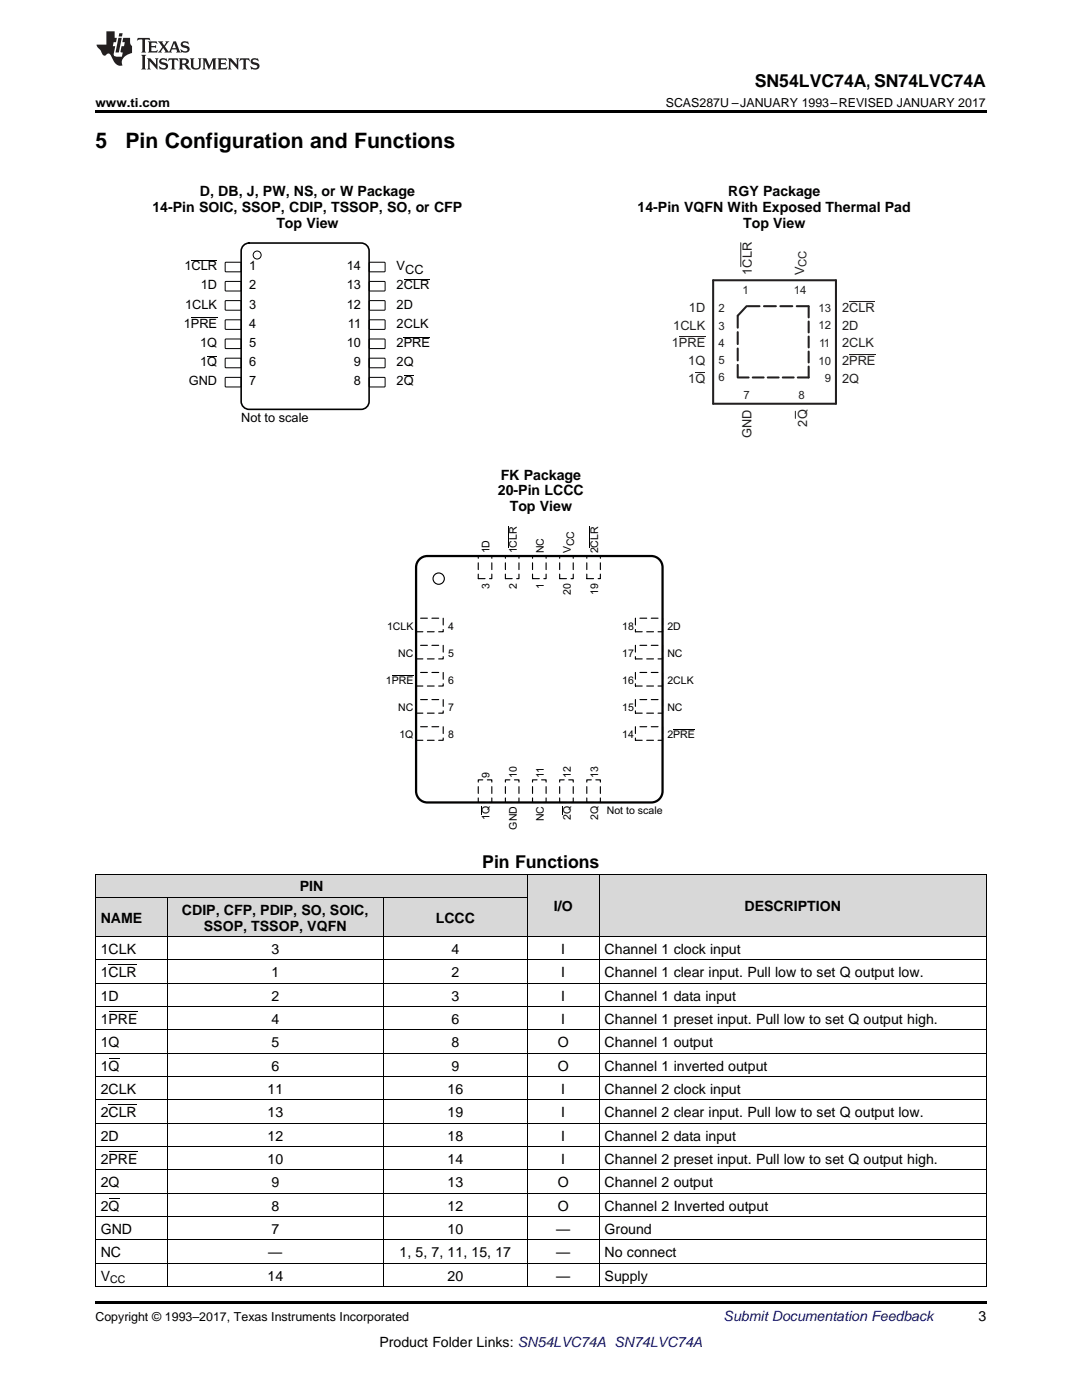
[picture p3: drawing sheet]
<svg xmlns="http://www.w3.org/2000/svg" width="216mm" height="279mm" viewBox="0 0 216 279" stroke-linecap="round" stroke-linejoin="round" font-family="sans-serif">
<g fill="#d8d8d8">
<path d="M105.2 174.5h14.4v12.5h-14.4z"/>
<path d="M119.6 174.5h77.2v12.5h-77.2z"/>
<path d="M19 179.1h14.4v7.9h-14.4z"/>
<path d="M33.4 179.1h43.1v7.9h-43.1z"/>
<path d="M76.5 179.1h28.7v7.9h-28.7z"/>
<path d="M19 174.5h14.4v4.6h-14.4z"/>
<path d="M33.4 174.5h43.1v4.6h-43.1z"/>
<path d="M76.5 174.5h28.7v4.6h-28.7z"/>
</g>
<path d="M19 256.8h.2zM76.4 256.8h.1zM105.1 256.8h.1zM119.5 256.8h.1zM196.7 256.8h.1zM19 259.7h177.8v.5h-177.8z" fill="#000"/>
<g fill="none" stroke="#000" stroke-width=".2">
<path d="M19 179.1h86.2M19 174.4h177.8M19.1 174.4v82.4M33.4 179.1v77.7M76.5 179.1v77.7M105.2 174.4v82.4M119.5 174.4v82.4M196.8 174.4v82.4M19 196.2h177.8M19 191.6h177.8M19 186.9h177.8M19 219.5h177.8"/>
<path d="M19 214.9h177.8M19 210.2h177.8M19 205.5h177.8M19 200.9h177.8M19 238.1h177.8M19 233.5h177.8M19 228.8h177.8M19 224.2h177.8M19 256.8h177.8M19 252.1h177.8M19 247.5h177.8M19 242.8h177.8"/>
</g>
<path d="M83 123.4h5.4v2.7h-5.4z" fill-rule="evenodd" fill="#fff"/>
<path d="M83 123.4h5.4v2.7h-5.4z" fill="none" stroke="#000" stroke-width=".23" stroke-dasharray="1.4 .9"/>
<path d="M83 128.8h5.4v2.7h-5.4z" fill-rule="evenodd" fill="#fff"/>
<path d="M83 128.8h5.4v2.7h-5.4z" fill="none" stroke="#000" stroke-width=".23" stroke-dasharray="1.4 .9"/>
<path d="M83 134.2h5.4v2.7h-5.4z" fill-rule="evenodd" fill="#fff"/>
<path d="M83 134.2h5.4v2.7h-5.4z" fill="none" stroke="#000" stroke-width=".23" stroke-dasharray="1.4 .9"/>
<path d="M78.2 134.8h4.3" fill="none" stroke="#000" stroke-width=".2"/>
<path d="M83 139.6h5.4v2.7h-5.4z" fill-rule="evenodd" fill="#fff"/>
<path d="M83 139.6h5.4v2.7h-5.4z" fill="none" stroke="#000" stroke-width=".23" stroke-dasharray="1.4 .9"/>
<path d="M83 145h5.4v2.7h-5.4z" fill-rule="evenodd" fill="#fff"/>
<path d="M83 145h5.4v2.7h-5.4z" fill="none" stroke="#000" stroke-width=".23" stroke-dasharray="1.4 .9"/>
<path d="M95.4 155.6h2.7v4.5h-2.7z" fill-rule="evenodd" fill="#fff"/>
<path d="M95.4 155.6h2.7v4.5h-2.7z" fill="none" stroke="#000" stroke-width=".23" stroke-dasharray="1.4 .9"/>
<path d="M96 160.9l.1 1.6z" fill-rule="evenodd" fill="#000"/>
<path d="M100.8 155.6h2.8v4.5h-2.8z" fill-rule="evenodd" fill="#fff"/>
<path d="M100.8 155.6h2.8v4.5h-2.8z" fill="none" stroke="#000" stroke-width=".23" stroke-dasharray="1.4 .9"/>
<path d="M106.3 155.6h2.7v4.5h-2.7z" fill-rule="evenodd" fill="#fff"/>
<path d="M106.3 155.6h2.7v4.5h-2.7z" fill="none" stroke="#000" stroke-width=".23" stroke-dasharray="1.4 .9"/>
<path d="M111.7 155.6h2.7v4.5h-2.7z" fill-rule="evenodd" fill="#fff"/>
<path d="M111.7 155.6h2.7v4.5h-2.7z" fill="none" stroke="#000" stroke-width=".23" stroke-dasharray="1.4 .9"/>
<path d="M112.2 160.9l.1 1.6z" fill-rule="evenodd" fill="#000"/>
<path d="M117.1 155.6h2.7v4.5h-2.7z" fill-rule="evenodd" fill="#fff"/>
<path d="M117.1 155.6h2.7v4.5h-2.7z" fill="none" stroke="#000" stroke-width=".23" stroke-dasharray="1.4 .9"/>
<path d="M126.8 145h5.4v2.7h-5.4z" fill-rule="evenodd" fill="#fff"/>
<path d="M126.8 145h5.4v2.7h-5.4z" fill="none" stroke="#000" stroke-width=".23" stroke-dasharray="1.4 .9"/>
<path d="M134.3 145.7h4.4" fill="none" stroke="#000" stroke-width=".2"/>
<path d="M126.8 139.6h5.4v2.7h-5.4z" fill-rule="evenodd" fill="#fff"/>
<path d="M126.8 139.6h5.4v2.7h-5.4z" fill="none" stroke="#000" stroke-width=".23" stroke-dasharray="1.4 .9"/>
<path d="M126.8 134.2h5.4v2.7h-5.4z" fill-rule="evenodd" fill="#fff"/>
<path d="M126.8 134.2h5.4v2.7h-5.4z" fill="none" stroke="#000" stroke-width=".23" stroke-dasharray="1.4 .9"/>
<path d="M126.8 128.8h5.4v2.7h-5.4z" fill-rule="evenodd" fill="#fff"/>
<path d="M126.8 128.8h5.4v2.7h-5.4z" fill="none" stroke="#000" stroke-width=".23" stroke-dasharray="1.4 .9"/>
<path d="M126.8 123.4h5.4v2.7h-5.4z" fill-rule="evenodd" fill="#fff"/>
<path d="M126.8 123.4h5.4v2.7h-5.4z" fill="none" stroke="#000" stroke-width=".23" stroke-dasharray="1.4 .9"/>
<path d="M117.1 111h2.7v4.5h-2.7z" fill-rule="evenodd" fill="#fff"/>
<path d="M117.1 111h2.7v4.5h-2.7z" fill="none" stroke="#000" stroke-width=".23" stroke-dasharray="1.4 .9"/>
<path d="M117.7 105.1v4.2" fill="none" stroke="#000" stroke-width=".2"/>
<path d="M111.7 111h2.7v4.5h-2.7z" fill-rule="evenodd" fill="#fff"/>
<path d="M111.7 111h2.7v4.5h-2.7z" fill="none" stroke="#000" stroke-width=".23" stroke-dasharray="1.4 .9"/>
<path d="M106.3 111h2.7v4.5h-2.7z" fill-rule="evenodd" fill="#fff"/>
<path d="M106.3 111h2.7v4.5h-2.7z" fill="none" stroke="#000" stroke-width=".23" stroke-dasharray="1.4 .9"/>
<path d="M100.8 111h2.8v4.5h-2.8z" fill-rule="evenodd" fill="#fff"/>
<path d="M100.8 111h2.8v4.5h-2.8z" fill="none" stroke="#000" stroke-width=".23" stroke-dasharray="1.4 .9"/>
<path d="M101.5 105.1v4.2" fill="none" stroke="#000" stroke-width=".2"/>
<path d="M95.4 111h2.7v4.5h-2.7z" fill-rule="evenodd" fill="#fff"/>
<path d="M95.4 111h2.7v4.5h-2.7z" fill="none" stroke="#000" stroke-width=".23" stroke-dasharray="1.4 .9"/>
<circle cx="87.5" cy="115.5" r="1.13" fill="none" stroke="#000" stroke-width=".23"/>
<path d="M83.7 111.6l1-.6h.6h44.6a2.26 2.26 0 0 1 2.3 2.2v44.7a2.26 2.26 0 0 1-2.3 2.2h-44.6a2.26 2.26 0 0 1-2.3-2.2v-44.7l.1-.6z" fill="none" stroke="#000" stroke-width=".45"/>
<path d="M142.3 55.9h24.5v24.7h-24.5z" fill="none" stroke="#231f20" stroke-width=".41"/>
<path d="M135.5 67.2h5.2M169.5 60.2h5.1M169.5 70.7h5.2" fill="none" stroke="#231f20" stroke-width=".2"/>
<path d="M138.8 74.2h1.9v.1h-1.9z" fill-rule="evenodd" fill="#231f20"/>
<path d="M147.8 48.4v4.8M158.7 82.1v1.4" fill="none" stroke="#231f20" stroke-width=".2"/>
<path d="M147.2 63v12.3M161.4 61.1h-12.4" fill="none" stroke="#231f20" stroke-width=".41" stroke-dasharray="2.4 .9"/>
<path d="M147.2 75.3h14.2M161.4 75.3v-14.2" fill="none" stroke="#231f20" stroke-width=".41" stroke-dasharray="2.2 .8"/>
<path d="M149 61.1l-1.8 1.9" fill="none" stroke="#231f20" stroke-width=".41" stroke-dasharray="2.6 1"/>
<path d="M45 52.4h3.1v1.8h-3.1z" fill-rule="evenodd" fill="#fff"/>
<path d="M38.2 51.9h5.1M45 52.4h3.1v1.8h-3.1z" fill="none" stroke="#000" stroke-width=".2"/>
<path d="M73.7 52.4h3.1v1.8h-3.1z" fill-rule="evenodd" fill="#fff"/>
<path d="M73.7 52.4h3.1v1.8h-3.1z" fill="none" stroke="#000" stroke-width=".2"/>
<path d="M45 56.2h3.1v1.8h-3.1z" fill-rule="evenodd" fill="#fff"/>
<path d="M45 56.2h3.1v1.8h-3.1z" fill="none" stroke="#000" stroke-width=".2"/>
<path d="M73.7 56.2h3.1v1.8h-3.1z" fill-rule="evenodd" fill="#fff"/>
<path d="M73.7 56.2h3.1v1.8h-3.1zM80.6 55.8h5.1" fill="none" stroke="#000" stroke-width=".2"/>
<path d="M45 60h3.1v1.9h-3.1z" fill-rule="evenodd" fill="#fff"/>
<path d="M45 60h3.1v1.9h-3.1z" fill="none" stroke="#000" stroke-width=".2"/>
<path d="M73.7 60h3.1v1.9h-3.1z" fill-rule="evenodd" fill="#fff"/>
<path d="M73.7 60h3.1v1.9h-3.1z" fill="none" stroke="#000" stroke-width=".2"/>
<path d="M45 63.9h3.1v1.8h-3.1z" fill-rule="evenodd" fill="#fff"/>
<path d="M38.1 63.4h5.2M45 63.9h3.1v1.8h-3.1z" fill="none" stroke="#000" stroke-width=".2"/>
<path d="M73.7 63.9h3.1v1.8h-3.1z" fill-rule="evenodd" fill="#fff"/>
<path d="M73.7 63.9h3.1v1.8h-3.1z" fill="none" stroke="#000" stroke-width=".2"/>
<path d="M45 67.7h3.1v1.8h-3.1z" fill-rule="evenodd" fill="#fff"/>
<path d="M45 67.7h3.1v1.8h-3.1z" fill="none" stroke="#000" stroke-width=".2"/>
<path d="M73.7 67.7h3.1v1.8h-3.1z" fill-rule="evenodd" fill="#fff"/>
<path d="M73.7 67.7h3.1v1.8h-3.1zM80.6 67.3h5.2" fill="none" stroke="#000" stroke-width=".2"/>
<path d="M45 71.5h3.1v1.9h-3.1z" fill-rule="evenodd" fill="#fff"/>
<path d="M45 71.5h3.1v1.9h-3.1z" fill="none" stroke="#000" stroke-width=".2"/>
<path d="M41.3 71h2v.2h-2z" fill-rule="evenodd" fill="#000"/>
<path d="M73.7 71.5h3.1v1.9h-3.1z" fill-rule="evenodd" fill="#fff"/>
<path d="M73.7 71.5h3.1v1.9h-3.1z" fill="none" stroke="#000" stroke-width=".2"/>
<path d="M45 75.4h3.1v1.8h-3.1z" fill-rule="evenodd" fill="#fff"/>
<path d="M45 75.4h3.1v1.8h-3.1z" fill="none" stroke="#000" stroke-width=".2"/>
<path d="M73.7 75.4h3.1v1.8h-3.1z" fill-rule="evenodd" fill="#fff"/>
<g fill="none" stroke="#000" stroke-width=".2">
<path d="M73.7 75.4h3.1v1.8h-3.1z"/>
<circle cx="51.3" cy="50.9" r=".8"/>
</g>
<path d="M80.6 74.9h2v.1h-2z" fill-rule="evenodd" fill="#000"/>
<path d="M48.4 49.2l.8-.6 .5-.1h22.4a1.6 1.6 0 0 1 1.6 1.6v30a1.6 1.6 0 0 1-1.6 1.6h-22.4a1.6 1.6 0 0 1-1.6-1.6v-30z" fill="none" stroke="#000" stroke-width=".32"/>
<path d="M19 22h177.8v.5h-177.8z" fill="#000"/>
<g fill="#231f20">
<path d="M27.5 7.6l-.1 .5 .4-.2h.6v.1v2.1l-.2 .4h1l-.3-.4v-2.1l.1-.1h.5l.5 .2-.2-.5zM29.5 8.3l.2 .3v1.5l-.2 .4h1.8l.2-.6a1.04 1.04 0 0 1-1.3 .2v-.7h.6l.3 .2v-.6l-.3 .2h-.6v-.6l.8-.1 .4 .3-.2-.5zM31.5 8.3l.9 1.1-.9 1.1h.8l-.2-.2 .5-.7 .4 .7-.2 .2h1.5l-.1-.2 .1-.4h.9l.1 .4-.2 .2h1l-.3-.3-.7-1.9h-.5l-.9 2-.8-1 .9-1h-.8l.1 .3-.3 .5-.4-.6 .2-.2zM34.7 8.6l.4 1h-.7zM36.3 8.4a.63 .63 0 0 0-.2 .7 .63 .63 0 0 0 .6 .4l.6 .2 .1 .2a.75 .75 0 0 1-.7 .4 .75 .75 0 0 1-.6-.5l.1 .7 .1-.1a1.11 1.11 0 0 0 1.5-.6 1.13 1.13 0 0 0-1.2-.8l-.1-.4a1.04 1.04 0 0 1 1.2 .2l-.2-.5-.1 .1-.5-.2zM28.2 10.9l.2 .4v2.2l-.2 .4h1l-.3-.4v-2.2l.3-.4zM29.3 11.6l.3 .4v1.5l-.3 .4h.8l-.2-.4v-1.3l1.5 1.7v-1.9l.2-.4h-.7l.2 .4v.9l-1.1-1.3zM32 11.8a.62 .62 0 0 0-.2 .7 .62 .62 0 0 0 .6 .4l.6 .1 .1 .3a.76 .76 0 0 1-.7 .3 .76 .76 0 0 1-.6-.4l.1 .7 .1-.1a1.11 1.11 0 0 0 1.5-.6 1.13 1.13 0 0 0-1.2-.8l-.1-.4a1.04 1.04 0 0 1 1.2 .2l-.2-.6-.1 .1-.5-.1zM33.7 11.6l-.2 .6a.61 .61 0 0 1 .8-.3v1.6l-.2 .4h.9l-.2-.4v-1.6a.63 .63 0 0 1 .8 .3l-.2-.6zM35.6 11.6l.3 .4v1.5l-.3 .4h1l-.2-.2v-.8l.5 .2a.76 .76 0 0 0 1.2 .7l-1-1a.58 .58 0 0 0 .6-.5 .58 .58 0 0 0-.5-.6zM36.4 11.9h.1a.45 .45 0 0 1 .5 .1 .45 .45 0 0 1 .1 .5l-.7 .2zM37.9 11.6l.2 .2a2.17 2.17 0 0 0 .3 1.9 .99 .99 0 0 0 1.6-.6v-1.1l.2-.4h-.7l.2 .2a1.92 1.92 0 0 1-.2 1.8 .6 .6 0 0 1-.9-.5v-1.1l.2-.4zM40.4 11.6l.2 .4v1.5l-.2 .4h.7l-.2-.4v-1.4l.8 1.8 .8-1.8v1.4l-.2 .4h.9l-.2-.4v-1.5l.2-.4h-.8l-.6 1.5-.6-1.5zM43.4 11.6l.2 .4v1.5l-.2 .4h1.8l.2-.6a1.04 1.04 0 0 1-1.3 .1v-.6h.5l.4 .2v-.6l-.4 .2h-.5v-.7h.8l.3 .3-.1-.6zM45.5 11.6l.2 .4v1.5l-.2 .4h.7l-.2-.4v-1.3l1.5 1.7v-1.9l.2-.4h-.7l.2 .4v.9l-1.1-1.3zM47.9 11.6l-.1 .6a.61 .61 0 0 1 .8-.3v1.6l-.3 .4h1l-.3-.4 .1-1.6a.63 .63 0 0 1 .7 .3l-.1-.6zM50.2 11.8a.62 .62 0 0 0-.2 .7 .62 .62 0 0 0 .6 .4l.6 .1 .2 .3a.76 .76 0 0 1-.8 .3 .76 .76 0 0 1-.6-.4l.1 .7 .2-.1a1.11 1.11 0 0 0 1.5-.6 1.13 1.13 0 0 0-1.3-.8l-.1-.4a1.04 1.04 0 0 1 1.2 .2l-.1-.6-.2 .1-.5-.1z"/>
<path d="M21.2 6.3v2.6h-1.9l.1 .4 .7 .9a.91 .91 0 0 0 1 .8 .56 .56 0 0 1 .5-.3 .56 .56 0 0 1 .5 .3l.4 .8a1.53 1.53 0 0 0 1.9 1.2 1.54 1.54 0 0 1 1-2.1l.9-.3v-1.4a1.52 1.52 0 0 1-.3-1.6h-1.4l-.2 .8h.5l-.2 .8h-.4l-.2 1v.2l.4 .1-.2 .8a1.93 1.93 0 0 1-1.6-.3l.3-1.8h-.5l.2-.8h.4l.2-.8h-.4v-1.3zM23.6 7.6l-.6 2.9h.7l.6-2.9zM23.8 6.6l-.1 .7h.6l.2-.7z"/>
</g>
<path d="M21.7 192.5h5.6M21.7 211.2h2.1M21.7 201.8h5.7M21.7 239.1h2.1M21.7 229.8h5.7M21.7 220.5h5.6" fill="none" stroke="#000" stroke-width=".2"/>
<g font-size="4.2">
<text x="19" y="29.6">5</text>
<text x="25" y="29.6">Pin Configuration and Functions</text>
</g>
<g font-size="3.5">
<text x="150.6" y="17.3">SN54LVC74A, SN74LVC74A</text>
<text x="96.2" y="173.2">Pin Functions</text>
</g>
<g font-size="2.8">
<text x="39.9" y="39.1">D, DB, J, PW, NS, or W Package</text>
<text x="145.3" y="39.1">RGY Package</text>
<text x="30.4" y="42.3">14-Pin SOIC, SSOP, CDIP, TSSOP, SO, or CFP</text>
<text x="55.1" y="45.4">Top View</text>
<text x="127.2" y="42.3">14-Pin VQFN With Exposed Thermal Pad</text>
<text x="148.3" y="45.5">Top View</text>
<text x="99.9" y="95.7">FK Package</text>
<text x="99.3" y="98.9">20-Pin LCCC</text>
<text x="101.7" y="102.1">Top View</text>
<text x="59.8" y="177.9">PIN</text>
<text x="20.1" y="184.1">NAME</text>
<text x="36.3" y="182.5">CDIP, CFP, PDIP, SO, SOIC,</text>
<text x="40.7" y="185.7">SSOP, TSSOP, VQFN</text>
<text x="87" y="184.1">LCCC</text>
<text x="110.5" y="181.8">I/O</text>
<text x="148.6" y="181.8">DESCRIPTION</text>
<text x="20.1" y="190.4">1CLK</text>
<text x="54.2" y="190.4">3</text>
<text x="90.1" y="190.4">4</text>
<text x="112" y="190.4">I</text>
<text x="120.6" y="190.4">Channel 1 clock input</text>
<text x="20.1" y="195">1CLR</text>
<text x="54.2" y="195">1</text>
<text x="90.1" y="195">2</text>
<text x="112" y="195">I</text>
<text x="120.6" y="195">Channel 1 clear input. Pull low to set Q output low.</text>
<text x="20.1" y="199.7">1D</text>
<text x="54.2" y="199.7">2</text>
<text x="90.1" y="199.7">3</text>
<text x="112" y="199.7">I</text>
<text x="120.6" y="199.7">Channel 1 data input</text>
<text x="20.1" y="204.3">1PRE</text>
<text x="20.1" y="209">1Q</text>
<text x="54.2" y="204.3">4</text>
<text x="54.2" y="209">5</text>
<text x="90.1" y="204.3">6</text>
<text x="90.1" y="209">8</text>
<text x="111.3" y="209">O</text>
<text x="112" y="204.3">I</text>
<text x="120.6" y="204.3">Channel 1 preset input. Pull low to set Q output high.</text>
<text x="120.6" y="209">Channel 1 output</text>
<text x="20.1" y="213.6">1Q</text>
<text x="54.2" y="213.6">6</text>
<text x="90.1" y="213.6">9</text>
<text x="111.3" y="213.6">O</text>
<text x="120.6" y="213.6">Channel 1 inverted output</text>
<text x="20.1" y="218.3">2CLK</text>
<text x="53.4" y="218.3">11</text>
<text x="89.3" y="218.3">16</text>
<text x="112" y="218.3">I</text>
<text x="120.6" y="218.3">Channel 2 clock input</text>
<text x="20.1" y="223">2CLR</text>
<text x="20.1" y="227.6">2D</text>
<text x="53.4" y="223">13</text>
<text x="53.4" y="227.6">12</text>
<text x="89.3" y="223">19</text>
<text x="89.3" y="227.6">18</text>
<text x="112" y="223">I</text>
<text x="112" y="227.6">I</text>
<text x="120.6" y="223">Channel 2 clear input. Pull low to set Q output low.</text>
<text x="120.6" y="227.6">Channel 2 data input</text>
<text x="20.1" y="232.3">2PRE</text>
<text x="53.4" y="232.3">10</text>
<text x="89.3" y="232.3">14</text>
<text x="112" y="232.3">I</text>
<text x="120.6" y="232.3">Channel 2 preset input. Pull low to set Q output high.</text>
<text x="20.1" y="236.9">2Q</text>
<text x="54.2" y="236.9">9</text>
<text x="89.3" y="236.9">13</text>
<text x="111.3" y="236.9">O</text>
<text x="120.6" y="236.9">Channel 2 output</text>
<text x="20.1" y="241.6">2Q</text>
<text x="54.2" y="241.6">8</text>
<text x="89.3" y="241.6">12</text>
<text x="111.3" y="241.6">O</text>
<text x="120.6" y="241.6">Channel 2 Inverted output</text>
<text x="20.1" y="246.2">GND</text>
<text x="20.1" y="250.9">NC</text>
<text x="53.5" y="250.9">—</text>
<text x="54.2" y="246.2">7</text>
<text x="79.7" y="250.9">1, 5, 7, 11, 15, 17</text>
<text x="89.3" y="246.2">10</text>
<text x="111" y="246.2">—</text>
<text x="111" y="250.9">—</text>
<text x="120.6" y="246.2">Ground</text>
<text x="120.6" y="250.9">No connect</text>
<text x="20.1" y="255.6">V</text>
<text x="53.4" y="255.6">14</text>
<text x="89.3" y="255.6">20</text>
<text x="111" y="255.6">—</text>
<text x="120.6" y="255.6">Supply</text>
<text x="195.3" y="263.6">3</text>
<text x="75.7" y="268.9">Product Folder Links: SN54LVC74A SN74LVC74A</text>
</g>
<text font-size="2.8" fill="#0000c8" x="144.4" y="263.6">Submit Documentation Feedback</text>
<g font-size="2.6">
<text x="36.8" y="53.9">1CLR</text>
<text x="49.7" y="53.9">1</text>
<text x="69.2" y="53.9">14</text>
<text x="79.1" y="53.9">V</text>
<text x="40.1" y="57.8">1D</text>
<text x="49.7" y="57.8">2</text>
<text x="69.2" y="57.8">13</text>
<text x="79.1" y="57.8">2CLR</text>
<text x="80.9" y="54.7">CC</text>
<text x="36.7" y="65.4">1PRE</text>
<text x="36.9" y="61.6">1CLK</text>
<text x="49.7" y="61.6">3</text>
<text x="49.7" y="65.4">4</text>
<text x="69.2" y="61.6">12</text>
<text x="69.4" y="65.4">11</text>
<text x="79.1" y="65.4">2CLK</text>
<text x="79.1" y="61.6">2D</text>
<text x="39.9" y="69.2">1Q</text>
<text x="49.7" y="69.2">5</text>
<text x="69.2" y="69.2">10</text>
<text x="79.1" y="69.2">2PRE</text>
<text x="37.7" y="76.9">GND</text>
<text x="39.9" y="73.1">1Q</text>
<text x="49.7" y="73.1">6</text>
<text x="49.7" y="76.9">7</text>
<text x="70.6" y="73.1">9</text>
<text x="70.6" y="76.9">8</text>
<text x="79.1" y="73.1">2Q</text>
<text x="79.1" y="76.9">2Q</text>
<text x="48.1" y="84.2">Not to scale</text>
</g>
<g font-size="2.6" fill="#231f20">
<text x="150" y="54.8" transform="rotate(-90 150 54.8)">1CLR</text>
<text x="160.5" y="54.8" transform="rotate(-90 160.5 54.8)">V</text>
<text x="134.3" y="65.8">1CLK</text>
<text x="137.5" y="62.3">1D</text>
<text x="168" y="62.3">2CLR</text>
<text x="168" y="65.8">2D</text>
<text x="134.1" y="69.3">1PRE</text>
<text x="168" y="69.3">2CLK</text>
<text x="137.3" y="72.8">1Q</text>
<text x="137.3" y="76.4">1Q</text>
<text x="168" y="72.8">2PRE</text>
<text x="168" y="76.4">2Q</text>
<text x="149.9" y="87.4" transform="rotate(-90 149.9 87.4)">GND</text>
<text x="161.1" y="85.1" transform="rotate(-90 161.1 85.1)">2Q</text>
</g>
<g font-size="2.5">
<text x="19" y="21.4">www.ti.com</text>
<text x="132.9" y="21.4">SCAS287U –JANUARY 1993–REVISED JANUARY 2017</text>
<text x="19" y="263.6">Copyright © 1993–2017, Texas Instruments Incorporated</text>
</g>
<g font-size="2.3" fill="#231f20">
<text x="161" y="53.3" transform="rotate(-90 161 53.3)">CC</text>
<text x="148.2" y="58.7">1</text>
<text x="158.4" y="58.7">14</text>
<text x="143.4" y="62.3">2</text>
<text x="143.4" y="65.8">3</text>
<text x="163.3" y="62.3">13</text>
<text x="163.3" y="65.7">12</text>
<text x="143.4" y="69.2">4</text>
<text x="163.5" y="69.3">11</text>
<text x="143.4" y="72.7">5</text>
<text x="143.4" y="76.1">6</text>
<text x="163.3" y="72.7">10</text>
<text x="164.6" y="76.2">9</text>
<text x="148.4" y="79.6">7</text>
<text x="159.3" y="79.6">8</text>
</g>
<g font-size="2.1">
<text x="97.7" y="110.4" transform="rotate(-90 97.7 110.4)">1D</text>
<text x="103.1" y="110.4" transform="rotate(-90 103.1 110.4)">1CLR</text>
<text x="108.5" y="110.4" transform="rotate(-90 108.5 110.4)">NC</text>
<text x="113.9" y="110.4" transform="rotate(-90 113.9 110.4)">V</text>
<text x="114.6" y="109" transform="rotate(-90 114.6 109)">CC</text>
<text x="119.3" y="110.4" transform="rotate(-90 119.3 110.4)">2CLR</text>
<text x="97.7" y="117.6" transform="rotate(-90 97.7 117.6)">3</text>
<text x="103.1" y="117.6" transform="rotate(-90 103.1 117.6)">2</text>
<text x="108.5" y="117.6" transform="rotate(-90 108.5 117.6)">1</text>
<text x="113.9" y="118.8" transform="rotate(-90 113.9 118.8)">20</text>
<text x="119.3" y="118.8" transform="rotate(-90 119.3 118.8)">19</text>
<text x="77.2" y="125.6">1CLK</text>
<text x="89.4" y="125.6">4</text>
<text x="124.1" y="125.6">18</text>
<text x="133.2" y="125.6">2D</text>
<text x="79.5" y="131">NC</text>
<text x="89.4" y="131">5</text>
<text x="124.1" y="131">17</text>
<text x="133.2" y="131">NC</text>
<text x="77" y="136.5">1PRE</text>
<text x="89.4" y="136.5">6</text>
<text x="124.1" y="136.5">16</text>
<text x="133.2" y="136.5">2CLK</text>
<text x="79.5" y="141.9">NC</text>
<text x="89.4" y="141.9">7</text>
<text x="124.1" y="141.9">15</text>
<text x="133.2" y="141.9">NC</text>
<text x="79.7" y="147.3">1Q</text>
<text x="89.4" y="147.3">8</text>
<text x="124.1" y="147.3">14</text>
<text x="133.2" y="147.3">2PRE</text>
<text x="97.7" y="155.3" transform="rotate(-90 97.7 155.3)">9</text>
<text x="103.1" y="155.3" transform="rotate(-90 103.1 155.3)">10</text>
<text x="108.5" y="155.3" transform="rotate(-90 108.5 155.3)">11</text>
<text x="113.9" y="155.3" transform="rotate(-90 113.9 155.3)">12</text>
<text x="119.3" y="155.3" transform="rotate(-90 119.3 155.3)">13</text>
<text x="97.7" y="163.7" transform="rotate(-90 97.7 163.7)">1Q</text>
<text x="103.1" y="165.6" transform="rotate(-90 103.1 165.6)">GND</text>
<text x="108.5" y="163.9" transform="rotate(-90 108.5 163.9)">NC</text>
<text x="113.9" y="163.7" transform="rotate(-90 113.9 163.7)">2Q</text>
<text x="119.3" y="163.7" transform="rotate(-90 119.3 163.7)">2Q</text>
<text x="121.1" y="162.4">Not to scale</text>
<text x="22" y="256.1">CC</text>
</g>
</svg>
